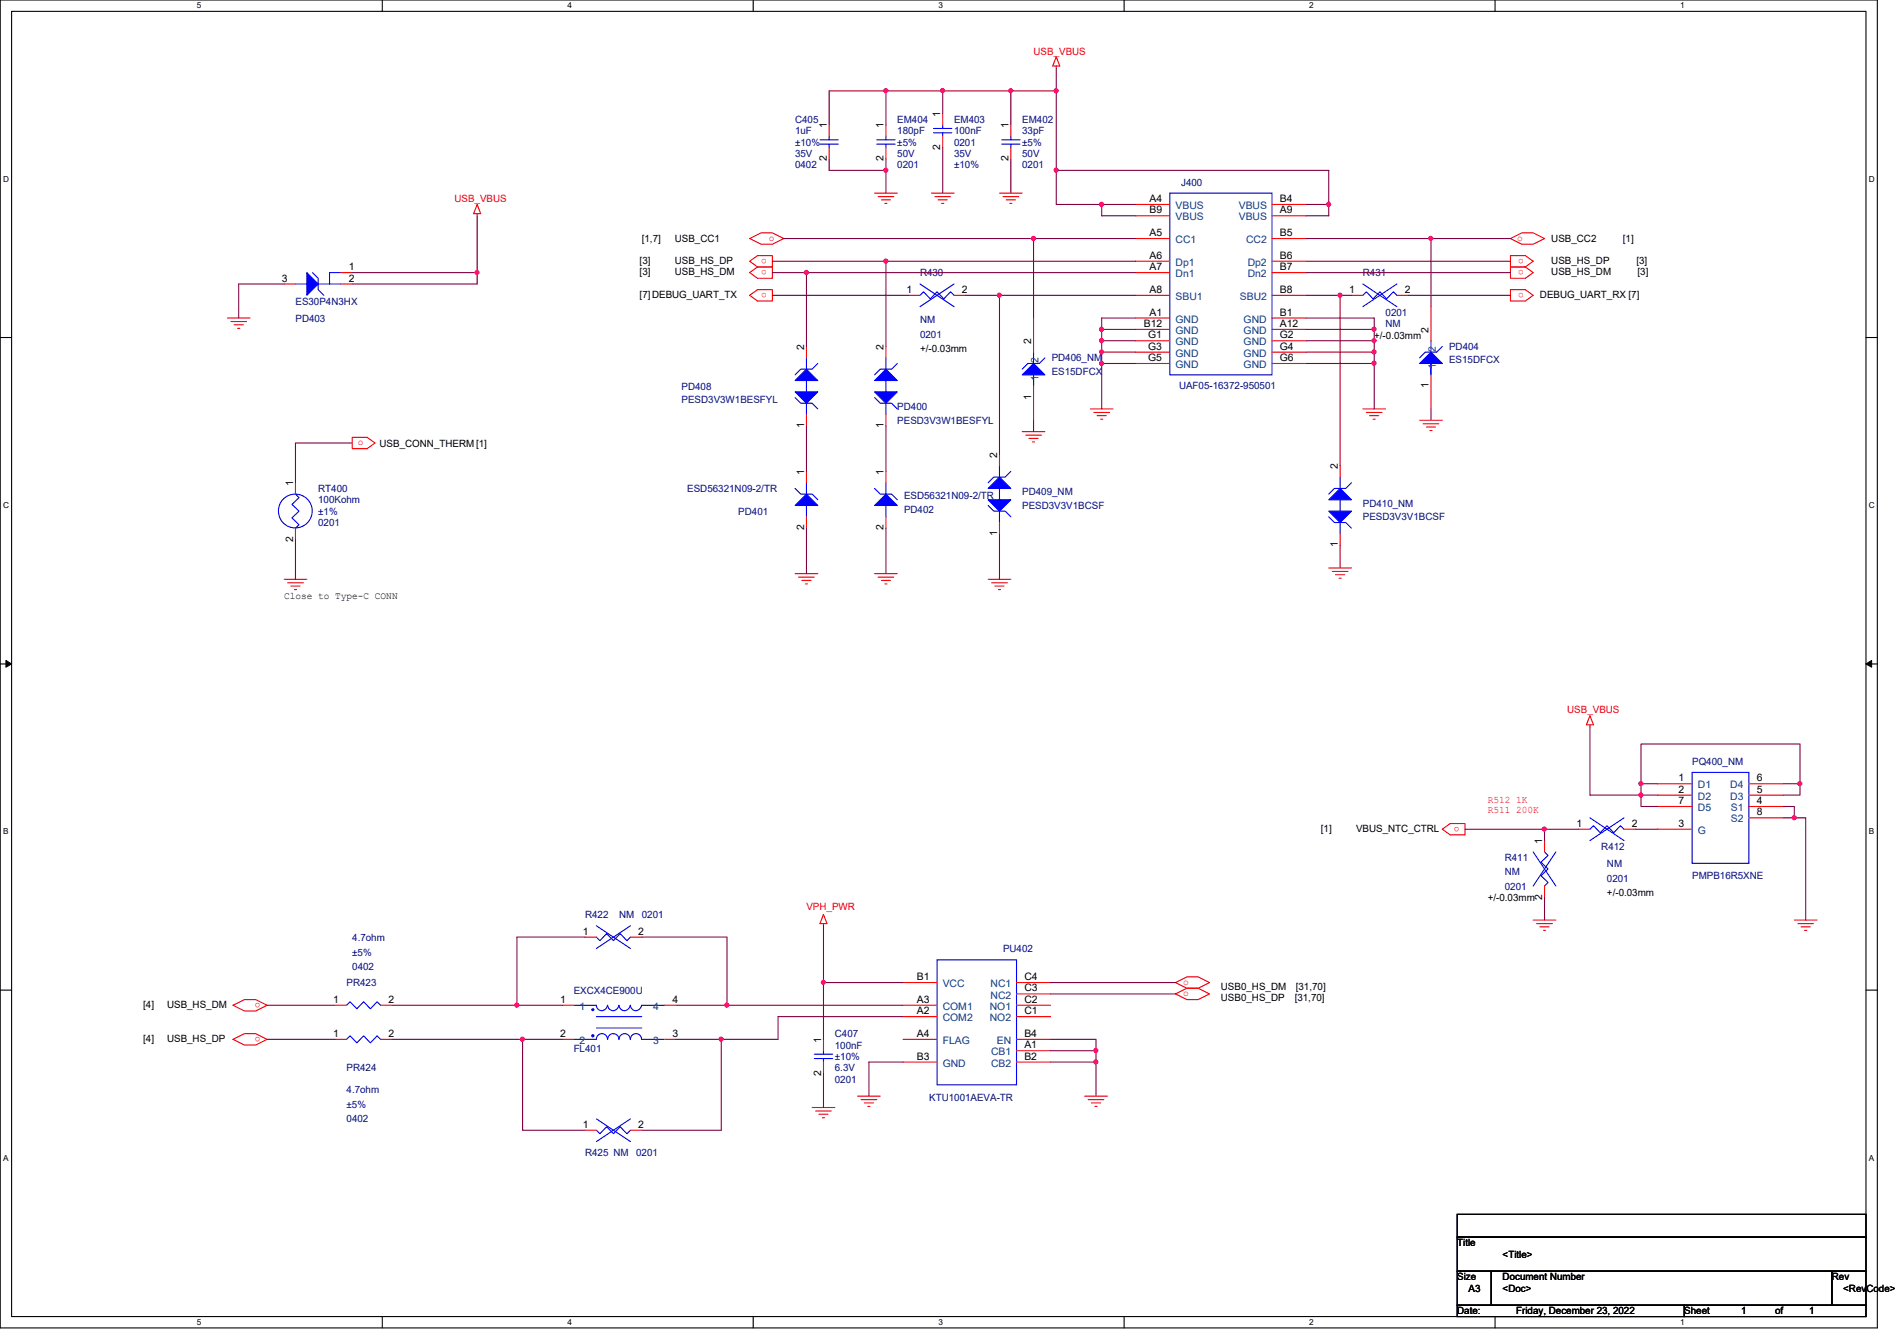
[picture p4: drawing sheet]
<svg xmlns="http://www.w3.org/2000/svg" width="297mm" height="210mm" viewBox="0 0 297 210" stroke-linecap="round" stroke-linejoin="round" font-family="sans-serif">
<path d="M0 0h294v207.9h-294zM1.8 1.8h290.4v204.3h-290.4z" fill="none" stroke="#000" stroke-width=".17"/>
<g fill="#fff">
<path d="M30.8 .2h.7v1.4h-.7z"/>
<path d="M30.8 206.2h.7v1.4h-.7z"/>
</g>
<path d="M59.9 0v1.8M59.9 206.1v1.8" fill="none" stroke="#000" stroke-width=".17"/>
<g fill="#fff">
<path d="M88.9 .2h.6v1.4h-.6z"/>
<path d="M88.9 206.2h.6v1.4h-.6z"/>
</g>
<path d="M117.9 0v1.8M117.9 206.1v1.8" fill="none" stroke="#000" stroke-width=".17"/>
<g fill="#fff">
<path d="M146.9 .2h.7v1.4h-.7z"/>
<path d="M146.9 206.2h.7v1.4h-.7z"/>
</g>
<path d="M176 0v1.8M176 206.1v1.8" fill="none" stroke="#000" stroke-width=".17"/>
<g fill="#fff">
<path d="M205 .2h.7v1.4h-.7z"/>
<path d="M205 206.2h.7v1.4h-.7z"/>
</g>
<path d="M234.1 0v1.8M234.1 206.1v1.8" fill="none" stroke="#000" stroke-width=".17"/>
<g fill="#fff">
<path d="M263.1 .2h.7v1.4h-.7z"/>
<path d="M263.1 206.2h.7v1.4h-.7z"/>
<path d="M.5 27.3h.9v1.4h-.9z"/>
<path d="M292.6 27.3h.9v1.4h-.9z"/>
<path d="M.5 78.4h.9v1.4h-.9z"/>
<path d="M292.6 78.4h.9v1.4h-.9z"/>
</g>
<path d="M0 52.8h1.8M292.2 52.8h1.8" fill="none" stroke="#000" stroke-width=".17"/>
<g fill="#fff">
<path d="M.5 129.5h.8v1.4h-.8z"/>
<path d="M292.6 129.5h.9v1.4h-.9z"/>
</g>
<path d="M0 103.9h1.8M292.2 103.9h1.8" fill="none" stroke="#000" stroke-width=".17"/>
<path d="M.9 103.4l.9 .5-.9 .5zM292.2 103.9l.9-.5v1z" fill="#000"/>
<path d="M.9 103.4l.9 .5-.9 .5zM292.2 103.9l.9-.5v1z" fill="none" stroke="#000" stroke-width=".16"/>
<g fill="#fff">
<path d="M.5 180.5h.8v1.4h-.8z"/>
<path d="M292.6 180.5h.9v1.4h-.9z"/>
</g>
<path d="M0 155h1.8M292.2 155h1.8M228.2 190.1h64v3.5h-64zM228.2 193.6h64v5.4h-64zM228.2 199h5.3v5.3h-5.3zM233.5 199h53.3v5.3h-53.3zM286.8 199h5.4v5.3h-5.4zM228.2 204.3h35.5v1.8h-35.5zM263.7 204.3h28.5v1.8h-28.5z" fill="none" stroke="#000" stroke-width=".17"/>
<g fill="none" stroke="#f00" stroke-width=".17">
<path d="M165.4 10.3v.4M165.4 8.9l.5 1.4h-1.1zM74.7 33.4v.4M74.7 32l.6 1.4h-1.1zM117.4 37.3l1.8-.9h1.7l1.8 .9-1.8 .9h-1.7zM136.9 30.2h3.6M137.5 30.8h2.5M138 31.3h1.4M138.6 31.8h.3M145.8 30.2h3.6M146.4 30.8h2.4M146.9 31.3h1.4"/>
<path d="M147.4 31.8h.4M156.5 30.2h3.6M157.1 30.8h2.4M157.6 31.3h1.4M158.1 31.8h.4M236.5 37.3l1.8-.9h1.8l1.7 .9-1.7 .9h-1.8zM35.6 49.8h3.6M36.1 50.3h2.5M36.7 50.8h1.4M37.2 51.4h.3M117.4 40.9l1.2-.9h2.3v1.8h-2.3zM117.4 42.7l1.2-.9h2.3v1.8h-2.3z"/>
<path d="M117.4 46.2l1.2-.9h2.3v1.8h-2.3zM236.5 40h2.3l1.3 .9-1.3 .9h-2.3zM236.5 41.8h2.3l1.3 .9-1.3 .9h-2.3zM236.5 45.3h2.3l1.3 .9-1.3 .9h-2.3zM55.2 68.5h2.3l1.2 .8-1.2 .9h-2.3zM160.1 67.6h3.5M160.6 68.1h2.5M161.1 68.6h1.5M161.7 69.2h.3M170.7 64h3.6M171.3 64.6h2.4M171.8 65.1h1.4"/>
<path d="M172.3 65.6h.4M213.4 64h3.6M213.9 64.6h2.5M214.5 65.1h1.4M215 65.6h.3M222.3 65.8h3.5M222.8 66.3h2.5M223.3 66.8h1.5M223.9 67.4h.3M44.5 90.7h3.5M45 91.2h2.5M45.5 91.7h1.5"/>
<path d="M46.1 92.3h.3M124.5 89.8h3.6M125 90.3h2.5M125.6 90.8h1.4M126.1 91.4h.3M136.9 89.8h3.6M137.5 90.3h2.5M138 90.8h1.4M138.6 91.4h.3M154.7 90.7h3.6M155.3 91.2h2.4M155.8 91.7h1.4"/>
<path d="M156.3 92.3h.4M208.1 88.9h3.5M208.6 89.5h2.5M209.1 90h1.5M209.7 90.5h.3M249 113.5v.3M249 112l.5 1.5h-1.1zM225.8 129.8l1.3-.9h2.3v1.8h-2.3zM36.5 157.4l1.8-.9h1.7l1.8 .9-1.8 .8h-1.7zM128.9 143.1l.6 1.5h-1.1zM128.9 144.6v.3M184.1 153.8l1.7-.9h1.8l1.8 .9-1.8 .9h-1.8z"/>
<path d="M184.1 155.6l1.7-.9h1.8l1.8 .9-1.8 .9h-1.8zM240.1 144h3.5M240.6 144.6h2.5M241.1 145.1h1.5M241.7 145.6h.3M281 144h3.5M281.5 144.6h2.5M282 145.1h1.5M282.6 145.6h.3M36.5 162.7l1.8-.9h1.7l1.8 .9-1.8 .9h-1.7zM127.2 173.4h3.5M127.7 173.9h2.5"/>
<path d="M128.2 174.4h1.5M128.8 175h.3M134.3 171.6h3.5M134.8 172.1h2.5M135.3 172.6h1.5M135.9 173.2h.3M169.8 171.6h3.6M170.4 172.1h2.4M170.9 172.6h1.4M171.4 173.2h.4"/>
</g>
<path d="M124.5 79.1l1.8-1.8 1.8 1.8z" fill="#00f"/>
<path d="M124.5 79.1l1.8-1.8 1.8 1.8zM124.5 76.5l.9 .8h1.8l.9 .9M126.3 79.1v1.8M126.3 75.6v1.7" fill="none" stroke="#00f" stroke-width=".17"/>
<path d="M126.3 73.8v1.8M126.3 80.9v1.8" fill="none" stroke="#f00" stroke-width=".17"/>
<path d="M136.9 79.1l1.8-1.8 1.8 1.8z" fill="#00f"/>
<path d="M136.9 79.1l1.8-1.8 1.8 1.8zM136.9 76.5l.9 .8h1.8l.9 .9M138.7 79.1v1.8M138.7 75.6v1.7M93.4 146.7l.5 .5 1.1-1.1 1.1 1.1 1-1.1 1.1 1.1 .5-.5M93.4 144.9l5.3 3.6M98.7 144.9l-5.3 3.6M54.3 162.7l.5-.6 1.1 1.1 1-1.1 1.1 1.1 1.1-1.1 .5 .6" fill="none" stroke="#00f" stroke-width=".17"/>
<path d="M138.7 73.8v1.8M138.7 80.9v1.8M91.6 146.7h1.8M98.7 146.7h1.8M52.5 162.7h1.8M59.6 162.7h1.8" fill="none" stroke="#f00" stroke-width=".17"/>
<path d="M160.1 58.7l1.7-1.8 1.8 1.8z" fill="#00f"/>
<g fill="none" stroke="#00f" stroke-width=".17">
<path d="M160.1 58.7l1.7-1.8 1.8 1.8zM161.8 55.1v1.8M161.8 58.7v1.8M163.6 56l-.9 .9h-1.8l-.8 .9M46.3 77.3l.5 .6-1.1 1.1 1.1 1-1.1 1.1 1.1 1-.5 .6M265 120.9h8.9v14.2h-8.9zM146.7 150.2h12.5v19.6h-12.5z"/>
<circle cx="46.2" cy="80" r="2.65"/>
</g>
<g fill="none" stroke="#f00" stroke-width=".17">
<path d="M161.8 49.8v5.3M46.3 75.6v1.7M161.8 60.5v5.3M46.3 82.7v1.8M259.6 122.7h5.4M259.6 124.5h5.4M259.6 129.8h5.4M259.6 126.2h5.4M273.9 126.2h5.3M273.9 124.5h5.3M273.9 122.7h5.3M273.9 128h5.3"/>
<path d="M141.4 159.1h5.3M141.4 157.4h5.3M141.4 153.8h5.3M159.2 159.1h5.3M159.2 157.4h5.3M159.2 155.6h5.3M159.2 153.8h5.3M141.4 162.7h5.3M141.4 166.2h5.3M159.2 164.5h5.3M159.2 166.2h5.3M159.2 162.7h5.3"/>
</g>
<path d="M48 42.7l1.8 1.8-1.8 1.7z" fill="#00f"/>
<path d="M46.3 44.5h1.7M48 42.7l1.8 1.8-1.8 1.7zM48.9 42.7l.9 .9v1.7l.9 .9M49.8 44.5h1.8M51.6 44.5h1.8M53.4 42.7h-1.8v1.8M127.5 165h2.9M127.5 165.7h2.9M128.9 164.5v.5M128.9 165.7v.5" fill="none" stroke="#00f" stroke-width=".17"/>
<path d="M44.5 44.5h1.8M53.4 44.5h1.8M53.4 42.7h1.8M128.9 162.7v1.8M128.9 166.2v1.8" fill="none" stroke="#f00" stroke-width=".17"/>
<path d="M208.1 80h3.5l-1.8 1.8z" fill="#00f"/>
<path d="M209.8 78.2v1.8M208.1 80h3.5l-1.8 1.8zM208.1 80.9l.9 .9h1.7l.9 .9M209.8 81.8v1.8" fill="none" stroke="#00f" stroke-width=".17"/>
<path d="M208.1 78.2l1.7-1.7 1.8 1.7z" fill="#00f"/>
<path d="M208.1 78.2l1.7-1.7 1.8 1.7zM209.8 74.7v1.8M211.6 75.6l-.9 .9h-1.7l-.9 .8" fill="none" stroke="#00f" stroke-width=".17"/>
<path d="M209.8 72.9v1.8M209.8 83.6v1.7" fill="none" stroke="#f00" stroke-width=".17"/>
<path d="M124.5 61.3h3.6l-1.8 1.8z" fill="#00f"/>
<path d="M126.3 59.6v1.7M124.5 61.3h3.6l-1.8 1.8zM124.5 62.2l.9 .9h1.8l.9 .9M126.3 63.1v1.8" fill="none" stroke="#00f" stroke-width=".17"/>
<path d="M124.5 59.6l1.8-1.8 1.8 1.8z" fill="#00f"/>
<path d="M147.6 19.6v.5M146.2 20.1h2.9M146.2 20.8h2.9M147.6 20.8v.5M124.5 59.6l1.8-1.8 1.8 1.8zM126.3 56v1.8M128.1 56.9l-.9 .9h-1.8l-.9 .9" fill="none" stroke="#00f" stroke-width=".17"/>
<path d="M147.6 17.8v1.8M147.6 21.3v1.8M126.3 54.2v1.8M126.3 64.9v1.8" fill="none" stroke="#f00" stroke-width=".17"/>
<path d="M136.9 61.3h3.6l-1.8 1.8z" fill="#00f"/>
<path d="M138.7 59.6v1.7M136.9 61.3h3.6l-1.8 1.8zM136.9 62.2l.9 .9h1.8l.9 .9M138.7 63.1v1.8" fill="none" stroke="#00f" stroke-width=".17"/>
<path d="M136.9 59.6l1.8-1.8 1.8 1.8z" fill="#00f"/>
<path d="M128.4 21.9h2.9M128.4 22.6h2.9M129.8 21.3v.6M129.8 22.6v.5M136.9 59.6l1.8-1.8 1.8 1.8zM138.7 56v1.8M140.5 56.9l-.9 .9h-1.8l-.9 .9M249 128l5.3 3.6M249 129.8l.5-.6 1.1 1.1 1-1.1 1.1 1.1 1-1.1 .6 .6M254.3 128l-5.3 3.6" fill="none" stroke="#00f" stroke-width=".17"/>
<path d="M129.8 19.6v1.7M129.8 23.1v1.8M138.7 54.2v1.8M138.7 64.9v1.8M247.2 129.8h1.8M254.3 129.8h1.8" fill="none" stroke="#f00" stroke-width=".17"/>
<path d="M154.7 78.2h3.6l-1.8 1.8z" fill="#00f"/>
<path d="M154.7 78.2h3.6l-1.8 1.8zM154.7 79.1l.9 .9h1.8l.9 .9M156.5 76.5v1.7M156.5 80v1.8" fill="none" stroke="#00f" stroke-width=".17"/>
<path d="M154.7 76.5l1.8-1.8 1.8 1.8z" fill="#00f"/>
<path d="M154.7 76.5l1.8-1.8 1.8 1.8zM156.5 72.9v1.8M158.3 73.8l-.9 .9h-1.8l-.9 .9" fill="none" stroke="#00f" stroke-width=".17"/>
<path d="M156.5 71.1v1.8M156.5 81.8v1.8" fill="none" stroke="#f00" stroke-width=".17"/>
<path d="M222.3 56.9l1.8-1.8 1.7 1.8z" fill="#00f"/>
<g fill="none" stroke="#00f" stroke-width=".17">
<path d="M137.3 21.9h2.9M137.3 22.6h2.9M138.7 21.3v.6M138.7 22.6v.5M183.2 30.2h16v28.5h-16zM213.4 46.2l.5-.5 1.1 1.1 1.1-1.1 1 1.1 1.1-1.1 .5 .5M213.4 44.5l5.3 3.5M218.7 44.5l-5.3 3.5M222.3 56.9l1.8-1.8 1.7 1.8zM224.1 53.3v1.8M224.1 56.9v1.8M225.8 54.2l-.8 .9h-1.8l-.9 .9"/>
<path d="M240.1 133.4l3.5 5.3M241.8 133.4l.6 .5-1.1 1.1 1.1 1-1.1 1.1 1.1 1-.6 .6M243.6 133.4l-3.5 5.3M54.3 157.4l.5-.6 1.1 1.1 1-1.1 1.1 1.1 1.1-1.1 .5 .6M93.4 159.1h7.1M95.1 157.4a.87 .87 0 0 1-.8 .8 .87 .87 0 0 1-.9-.8h-3.6M96.9 157.4a.87 .87 0 0 1-.9 .8 .87 .87 0 0 1-.8-.8M98.7 157.4a.87 .87 0 0 1-.9 .8 .87 .87 0 0 1-.9-.8M100.5 157.4a.87 .87 0 0 1-.9 .8 .87 .87 0 0 1-.9-.8M100.5 157.4h3.6M89.8 162.7h3.6a.87 .87 0 0 1 .9-.9 .87 .87 0 0 1 .8 .9M93.4 176.9l.5 .6 1.1-1.1 1.1 1.1 1-1.1 1.1 1.1 .5-.6"/>
<path d="M93.4 175.1l5.3 3.6M93.4 160.9h7.1M96.9 162.7a.87 .87 0 0 0-.9-.9 .87 .87 0 0 0-.8 .9M98.7 162.7a.87 .87 0 0 0-.9-.9 .87 .87 0 0 0-.9 .9M98.7 175.1l-5.3 3.6M98.7 162.7a.87 .87 0 0 1 .9-.9 .87 .87 0 0 1 .9 .9M100.5 162.7h3.6"/>
</g>
<g fill="none" stroke="#f00" stroke-width=".17">
<path d="M138.7 19.6v1.7M138.7 23.1v1.8M177.8 32h5.4M177.8 37.3h5.4M177.8 33.8h5.4M199.2 32h5.3M199.2 37.3h5.3M199.2 33.8h5.3M177.8 49.8h5.4M177.8 40.9h5.4M177.8 42.7h5.4M177.8 46.2h5.4"/>
<path d="M177.8 53.3h5.4M177.8 55.1h5.4M177.8 56.9h5.4M177.8 51.6h5.4M199.2 49.8h5.3M199.2 40.9h5.3M199.2 42.7h5.3M199.2 46.2h5.3M199.2 53.3h5.3M199.2 55.1h5.3M199.2 56.9h5.3M199.2 51.6h5.3"/>
<path d="M211.6 46.2h1.8M218.7 46.2h1.8M224.1 48v5.3M224.1 58.7v5.3M241.8 131.6v1.8M241.8 138.7v1.8M52.5 157.4h1.8M59.6 157.4h1.8M91.6 176.9h1.8M98.7 176.9h1.8"/>
</g>
<path d="M92.7 157.9h.2v.2h-.2z" fill-rule="evenodd" fill="#00f"/>
<path d="M92.7 157.9h.2v.2h-.2z" fill="none" stroke="#00f" stroke-width=".17"/>
<path d="M92.7 162h.2v.3h-.2z" fill-rule="evenodd" fill="#00f"/>
<path d="M156.8 21.9h2.9M156.8 22.6h2.9M158.3 21.3v.6M158.3 22.6v.5M144.1 44.5l5.3 3.5M144.1 46.2l.5-.5 1.1 1.1 1-1.1 1.1 1.1 1-1.1 .6 .5M149.4 44.5l-5.3 3.5M92.7 162h.2v.3h-.2z" fill="none" stroke="#00f" stroke-width=".17"/>
<path d="M158.3 19.6v1.7M158.3 23.1v1.8M142.3 46.2h1.8M149.4 46.2h1.8M88 157.4h1.8M104.1 157.4h1.7M88 162.7h1.8M104.1 162.7h1.7" fill="none" stroke="#f00" stroke-width=".17"/>
<path d="M138.7 14.2h8.9M138.7 14.2h-8.9v5.4M138.7 14.2v5.4M165.4 10.7v3.5" fill="none" stroke="#800040" stroke-width=".17"/>
<circle cx="138.7" cy="14.2" r=".32" fill="#f0f"/>
<circle cx="138.7" cy="14.2" r=".32" fill="none" stroke="#f0f" stroke-width=".17"/>
<path d="M147.6 14.2h10.7" fill="none" stroke="#800040" stroke-width=".17"/>
<circle cx="158.3" cy="14.2" r=".32" fill="#f0f"/>
<circle cx="158.3" cy="14.2" r=".32" fill="none" stroke="#f0f" stroke-width=".17"/>
<circle cx="147.6" cy="14.2" r=".32" fill="#f0f"/>
<circle cx="147.6" cy="14.2" r=".32" fill="none" stroke="#f0f" stroke-width=".17"/>
<path d="M147.6 14.2v3.6M158.3 19.6v-5.4h7.1v12.5" fill="none" stroke="#800040" stroke-width=".17"/>
<circle cx="165.4" cy="14.2" r=".32" fill="#f0f"/>
<circle cx="165.4" cy="14.2" r=".32" fill="none" stroke="#f0f" stroke-width=".17"/>
<path d="M129.8 24.9v1.8h8.9M138.7 24.9v1.8M138.7 26.7v3.5M147.6 23.1v7.1M158.3 24.9v5.3" fill="none" stroke="#800040" stroke-width=".17"/>
<circle cx="138.7" cy="26.6" r=".32" fill="#f0f"/>
<circle cx="138.7" cy="26.6" r=".32" fill="none" stroke="#f0f" stroke-width=".17"/>
<path d="M165.4 26.7v5.3" fill="none" stroke="#800040" stroke-width=".17"/>
<circle cx="165.4" cy="26.6" r=".32" fill="#f0f"/>
<circle cx="165.4" cy="26.6" r=".32" fill="none" stroke="#f0f" stroke-width=".17"/>
<path d="M165.4 26.7h42.7v5.3" fill="none" stroke="#800040" stroke-width=".17"/>
<circle cx="208" cy="32" r=".32" fill="#f0f"/>
<circle cx="208" cy="32" r=".32" fill="none" stroke="#f0f" stroke-width=".17"/>
<path d="M165.4 32h7.1" fill="none" stroke="#800040" stroke-width=".17"/>
<circle cx="172.5" cy="32" r=".32" fill="#f0f"/>
<circle cx="172.5" cy="32" r=".32" fill="none" stroke="#f0f" stroke-width=".17"/>
<path d="M122.7 37.3h39.1M177.8 32h-5.3v1.8h5.3M204.5 32h3.6v1.8h-3.6" fill="none" stroke="#800040" stroke-width=".17"/>
<circle cx="161.8" cy="37.3" r=".32" fill="#f0f"/>
<circle cx="161.8" cy="37.3" r=".32" fill="none" stroke="#f0f" stroke-width=".17"/>
<path d="M204.5 37.3h19.6" fill="none" stroke="#800040" stroke-width=".17"/>
<circle cx="224" cy="37.3" r=".32" fill="#f0f"/>
<circle cx="224" cy="37.3" r=".32" fill="none" stroke="#f0f" stroke-width=".17"/>
<path d="M236.5 37.3h-12.4v10.7M120.9 40.9h17.8M138.7 40.9h39.1M138.7 40.9v13.3" fill="none" stroke="#800040" stroke-width=".17"/>
<circle cx="138.7" cy="40.9" r=".32" fill="#f0f"/>
<circle cx="138.7" cy="40.9" r=".32" fill="none" stroke="#f0f" stroke-width=".17"/>
<path d="M120.9 42.7h5.4M126.3 42.7h51.5M126.3 42.7v11.5M204.5 40.9h32" fill="none" stroke="#800040" stroke-width=".17"/>
<circle cx="126.3" cy="42.6" r=".32" fill="#f0f"/>
<circle cx="126.3" cy="42.6" r=".32" fill="none" stroke="#f0f" stroke-width=".17"/>
<path d="M120.9 46.2h21.4M151.2 46.2h5.3M177.8 49.8h-5.3v1.8M204.5 42.7h32M204.5 46.2h5.3M220.5 46.2h16" fill="none" stroke="#800040" stroke-width=".17"/>
<circle cx="172.5" cy="51.5" r=".32" fill="#f0f"/>
<circle cx="172.5" cy="51.5" r=".32" fill="none" stroke="#f0f" stroke-width=".17"/>
<path d="M204.5 49.8h10.7v1.8" fill="none" stroke="#800040" stroke-width=".17"/>
<circle cx="215.2" cy="51.5" r=".32" fill="#f0f"/>
<circle cx="215.2" cy="51.5" r=".32" fill="none" stroke="#f0f" stroke-width=".17"/>
<path d="M177.8 51.6h-5.3v3.5M204.5 51.6h10.7v1.7" fill="none" stroke="#800040" stroke-width=".17"/>
<circle cx="172.5" cy="55.1" r=".32" fill="#f0f"/>
<circle cx="172.5" cy="55.1" r=".32" fill="none" stroke="#f0f" stroke-width=".17"/>
<circle cx="172.5" cy="53.3" r=".32" fill="#f0f"/>
<circle cx="172.5" cy="53.3" r=".32" fill="none" stroke="#f0f" stroke-width=".17"/>
<path d="M172.5 53.3h5.3M204.5 53.3h10.7v1.8" fill="none" stroke="#800040" stroke-width=".17"/>
<circle cx="215.2" cy="55.1" r=".32" fill="#f0f"/>
<circle cx="215.2" cy="55.1" r=".32" fill="none" stroke="#f0f" stroke-width=".17"/>
<circle cx="215.2" cy="53.3" r=".32" fill="#f0f"/>
<circle cx="215.2" cy="53.3" r=".32" fill="none" stroke="#f0f" stroke-width=".17"/>
<path d="M177.8 55.1h-5.3v1.8" fill="none" stroke="#800040" stroke-width=".17"/>
<circle cx="172.5" cy="56.9" r=".32" fill="#f0f"/>
<circle cx="172.5" cy="56.9" r=".32" fill="none" stroke="#f0f" stroke-width=".17"/>
<path d="M177.8 56.9h-5.3v7.1M204.5 55.1h10.7v1.8M204.5 56.9h10.7M215.2 56.9v7.1" fill="none" stroke="#800040" stroke-width=".17"/>
<circle cx="215.2" cy="56.9" r=".32" fill="#f0f"/>
<circle cx="215.2" cy="56.9" r=".32" fill="none" stroke="#f0f" stroke-width=".17"/>
<path d="M126.3 66.7v7.1M138.7 66.7v7.1M126.3 82.7v7.1M138.7 82.7v7.1M249 113.8v10.7h8M229.4 129.8h12.4v1.8M281 128h1.7v16" fill="none" stroke="#800040" stroke-width=".17"/>
<circle cx="241.8" cy="129.8" r=".32" fill="#f0f"/>
<circle cx="241.8" cy="129.8" r=".32" fill="none" stroke="#f0f" stroke-width=".17"/>
<path d="M241.8 129.8h5.4M257 122.7h2.6M241.8 140.5v3.5" fill="none" stroke="#800040" stroke-width=".17"/>
<circle cx="256.9" cy="122.7" r=".32" fill="#f0f"/>
<circle cx="256.9" cy="122.7" r=".32" fill="none" stroke="#f0f" stroke-width=".17"/>
<path d="M257 122.7v1.8h2.6" fill="none" stroke="#800040" stroke-width=".17"/>
<circle cx="256.9" cy="124.4" r=".32" fill="#f0f"/>
<circle cx="256.9" cy="124.4" r=".32" fill="none" stroke="#f0f" stroke-width=".17"/>
<path d="M257 124.5v1.7h2.6M279.2 126.2h1.8v1.8h-1.8" fill="none" stroke="#800040" stroke-width=".17"/>
<circle cx="280.9" cy="128" r=".32" fill="#f0f"/>
<circle cx="280.9" cy="128" r=".32" fill="none" stroke="#f0f" stroke-width=".17"/>
<path d="M281.9 116.5v6.2M279.2 122.7h2.7v1.8h-2.7" fill="none" stroke="#800040" stroke-width=".17"/>
<circle cx="281.8" cy="122.7" r=".32" fill="#f0f"/>
<circle cx="281.8" cy="122.7" r=".32" fill="none" stroke="#f0f" stroke-width=".17"/>
<path d="M74.7 33.8v8.9h-19.5M46.3 69.3v6.3M46.3 84.5v6.2M281.9 116.5h-24.9v6.2M256.1 129.8h3.5" fill="none" stroke="#800040" stroke-width=".17"/>
<circle cx="74.7" cy="42.6" r=".32" fill="#f0f"/>
<circle cx="74.7" cy="42.6" r=".32" fill="none" stroke="#f0f" stroke-width=".17"/>
<path d="M44.5 44.5h-7.1v5.3M74.7 42.7v1.8h-19.5M156.5 46.2v24.9M46.3 69.3h8.9" fill="none" stroke="#800040" stroke-width=".17"/>
<circle cx="156.5" cy="46.2" r=".32" fill="#f0f"/>
<circle cx="156.5" cy="46.2" r=".32" fill="none" stroke="#f0f" stroke-width=".17"/>
<path d="M156.5 46.2h21.3M209.8 46.2v26.7M156.5 83.6v7.1" fill="none" stroke="#800040" stroke-width=".17"/>
<circle cx="209.8" cy="46.2" r=".32" fill="#f0f"/>
<circle cx="209.8" cy="46.2" r=".32" fill="none" stroke="#f0f" stroke-width=".17"/>
<path d="M177.8 37.3h-16v12.5M209.8 46.2h1.8M161.8 65.8v1.8M224.1 64v1.8M209.8 85.3v3.6M91.6 146.7h-10.7v10.7M100.5 146.7h13.3v10.7M128.9 144.9v8.9M128.9 153.8v8.9M128.9 153.8h12.5" fill="none" stroke="#800040" stroke-width=".17"/>
<circle cx="128.9" cy="153.8" r=".32" fill="#f0f"/>
<circle cx="128.9" cy="153.8" r=".32" fill="none" stroke="#f0f" stroke-width=".17"/>
<path d="M41.8 157.4h10.7M61.4 157.4h19.5M164.5 153.8h19.6M164.5 155.6h19.6" fill="none" stroke="#800040" stroke-width=".17"/>
<circle cx="80.9" cy="157.3" r=".32" fill="#f0f"/>
<circle cx="80.9" cy="157.3" r=".32" fill="none" stroke="#f0f" stroke-width=".17"/>
<path d="M80.9 157.4h7.1M105.8 157.4h8" fill="none" stroke="#800040" stroke-width=".17"/>
<circle cx="113.8" cy="157.3" r=".32" fill="#f0f"/>
<circle cx="113.8" cy="157.3" r=".32" fill="none" stroke="#f0f" stroke-width=".17"/>
<path d="M113.8 157.4h27.6M141.4 159.1h-19.6v3.6M41.8 162.7h10.7M61.4 162.7h20.4" fill="none" stroke="#800040" stroke-width=".17"/>
<circle cx="81.8" cy="162.7" r=".32" fill="#f0f"/>
<circle cx="81.8" cy="162.7" r=".32" fill="none" stroke="#f0f" stroke-width=".17"/>
<path d="M88 162.7h-6.2v14.2M105.8 162.7h7.1" fill="none" stroke="#800040" stroke-width=".17"/>
<circle cx="112.9" cy="162.7" r=".32" fill="#f0f"/>
<circle cx="112.9" cy="162.7" r=".32" fill="none" stroke="#f0f" stroke-width=".17"/>
<path d="M121.8 162.7h-8.9v14.2M164.5 162.7h7.1v1.8h-7.1" fill="none" stroke="#800040" stroke-width=".17"/>
<circle cx="171.6" cy="164.4" r=".32" fill="#f0f"/>
<circle cx="171.6" cy="164.4" r=".32" fill="none" stroke="#f0f" stroke-width=".17"/>
<path d="M141.4 166.2h-5.3v5.4M171.6 164.5v1.7h-7.1" fill="none" stroke="#800040" stroke-width=".17"/>
<circle cx="171.6" cy="166.2" r=".32" fill="#f0f"/>
<circle cx="171.6" cy="166.2" r=".32" fill="none" stroke="#f0f" stroke-width=".17"/>
<path d="M81.8 176.9h9.8M100.5 176.9h12.4M128.9 168v5.4M171.6 166.2v5.4" fill="none" stroke="#800040" stroke-width=".17"/>
<circle cx="138.7" cy="14.2" r=".32" fill="#f0f"/>
<circle cx="138.7" cy="14.2" r=".32" fill="none" stroke="#f0f" stroke-width=".17"/>
<circle cx="158.3" cy="14.2" r=".32" fill="#f0f"/>
<circle cx="158.3" cy="14.2" r=".32" fill="none" stroke="#f0f" stroke-width=".17"/>
<circle cx="147.6" cy="14.2" r=".32" fill="#f0f"/>
<circle cx="147.6" cy="14.2" r=".32" fill="none" stroke="#f0f" stroke-width=".17"/>
<circle cx="165.4" cy="14.2" r=".32" fill="#f0f"/>
<circle cx="165.4" cy="14.2" r=".32" fill="none" stroke="#f0f" stroke-width=".17"/>
<circle cx="138.7" cy="26.6" r=".32" fill="#f0f"/>
<circle cx="138.7" cy="26.6" r=".32" fill="none" stroke="#f0f" stroke-width=".17"/>
<circle cx="165.4" cy="26.6" r=".32" fill="#f0f"/>
<circle cx="165.4" cy="26.6" r=".32" fill="none" stroke="#f0f" stroke-width=".17"/>
<circle cx="208" cy="32" r=".32" fill="#f0f"/>
<circle cx="208" cy="32" r=".32" fill="none" stroke="#f0f" stroke-width=".17"/>
<circle cx="172.5" cy="32" r=".32" fill="#f0f"/>
<circle cx="172.5" cy="32" r=".32" fill="none" stroke="#f0f" stroke-width=".17"/>
<circle cx="161.8" cy="37.3" r=".32" fill="#f0f"/>
<circle cx="161.8" cy="37.3" r=".32" fill="none" stroke="#f0f" stroke-width=".17"/>
<circle cx="224" cy="37.3" r=".32" fill="#f0f"/>
<circle cx="224" cy="37.3" r=".32" fill="none" stroke="#f0f" stroke-width=".17"/>
<circle cx="138.7" cy="40.9" r=".32" fill="#f0f"/>
<circle cx="138.7" cy="40.9" r=".32" fill="none" stroke="#f0f" stroke-width=".17"/>
<circle cx="126.3" cy="42.6" r=".32" fill="#f0f"/>
<circle cx="126.3" cy="42.6" r=".32" fill="none" stroke="#f0f" stroke-width=".17"/>
<circle cx="172.5" cy="51.5" r=".32" fill="#f0f"/>
<circle cx="172.5" cy="51.5" r=".32" fill="none" stroke="#f0f" stroke-width=".17"/>
<circle cx="215.2" cy="51.5" r=".32" fill="#f0f"/>
<circle cx="215.2" cy="51.5" r=".32" fill="none" stroke="#f0f" stroke-width=".17"/>
<circle cx="172.5" cy="55.1" r=".32" fill="#f0f"/>
<circle cx="172.5" cy="55.1" r=".32" fill="none" stroke="#f0f" stroke-width=".17"/>
<circle cx="172.5" cy="53.3" r=".32" fill="#f0f"/>
<circle cx="172.5" cy="53.3" r=".32" fill="none" stroke="#f0f" stroke-width=".17"/>
<circle cx="215.2" cy="55.1" r=".32" fill="#f0f"/>
<circle cx="215.2" cy="55.1" r=".32" fill="none" stroke="#f0f" stroke-width=".17"/>
<circle cx="215.2" cy="53.3" r=".32" fill="#f0f"/>
<circle cx="215.2" cy="53.3" r=".32" fill="none" stroke="#f0f" stroke-width=".17"/>
<circle cx="172.5" cy="56.9" r=".32" fill="#f0f"/>
<circle cx="172.5" cy="56.9" r=".32" fill="none" stroke="#f0f" stroke-width=".17"/>
<circle cx="215.2" cy="56.9" r=".32" fill="#f0f"/>
<circle cx="215.2" cy="56.9" r=".32" fill="none" stroke="#f0f" stroke-width=".17"/>
<circle cx="241.8" cy="129.8" r=".32" fill="#f0f"/>
<circle cx="241.8" cy="129.8" r=".32" fill="none" stroke="#f0f" stroke-width=".17"/>
<circle cx="256.9" cy="122.7" r=".32" fill="#f0f"/>
<circle cx="256.9" cy="122.7" r=".32" fill="none" stroke="#f0f" stroke-width=".17"/>
<circle cx="256.9" cy="124.4" r=".32" fill="#f0f"/>
<circle cx="256.9" cy="124.4" r=".32" fill="none" stroke="#f0f" stroke-width=".17"/>
<circle cx="280.9" cy="128" r=".32" fill="#f0f"/>
<circle cx="280.9" cy="128" r=".32" fill="none" stroke="#f0f" stroke-width=".17"/>
<circle cx="281.8" cy="122.7" r=".32" fill="#f0f"/>
<circle cx="281.8" cy="122.7" r=".32" fill="none" stroke="#f0f" stroke-width=".17"/>
<circle cx="74.7" cy="42.6" r=".32" fill="#f0f"/>
<circle cx="74.7" cy="42.6" r=".32" fill="none" stroke="#f0f" stroke-width=".17"/>
<circle cx="156.5" cy="46.2" r=".32" fill="#f0f"/>
<circle cx="156.5" cy="46.2" r=".32" fill="none" stroke="#f0f" stroke-width=".17"/>
<circle cx="209.8" cy="46.2" r=".32" fill="#f0f"/>
<circle cx="209.8" cy="46.2" r=".32" fill="none" stroke="#f0f" stroke-width=".17"/>
<circle cx="128.9" cy="153.8" r=".32" fill="#f0f"/>
<circle cx="128.9" cy="153.8" r=".32" fill="none" stroke="#f0f" stroke-width=".17"/>
<circle cx="80.9" cy="157.3" r=".32" fill="#f0f"/>
<circle cx="80.9" cy="157.3" r=".32" fill="none" stroke="#f0f" stroke-width=".17"/>
<circle cx="113.8" cy="157.3" r=".32" fill="#f0f"/>
<circle cx="113.8" cy="157.3" r=".32" fill="none" stroke="#f0f" stroke-width=".17"/>
<circle cx="81.8" cy="162.7" r=".32" fill="#f0f"/>
<circle cx="81.8" cy="162.7" r=".32" fill="none" stroke="#f0f" stroke-width=".17"/>
<circle cx="112.9" cy="162.7" r=".32" fill="#f0f"/>
<circle cx="112.9" cy="162.7" r=".32" fill="none" stroke="#f0f" stroke-width=".17"/>
<circle cx="171.6" cy="164.4" r=".32" fill="#f0f"/>
<circle cx="171.6" cy="164.4" r=".32" fill="none" stroke="#f0f" stroke-width=".17"/>
<circle cx="171.6" cy="166.2" r=".32" fill="#f0f"/>
<circle cx="171.6" cy="166.2" r=".32" fill="none" stroke="#f0f" stroke-width=".17"/>
<g font-size="1.6" fill="#f00">
<text x="161.8" y="8.6">USB_VBUS</text>
<text x="71.2" y="31.7">USB_VBUS</text>
<text x="120.1" y="40.5" transform="rotate(180 120.1 40.5)">o</text>
<text x="120.4" y="37.7">o</text>
<text x="237.6" y="37.7">o</text>
<text x="238.6" y="40.5" transform="rotate(180 238.6 40.5)">o</text>
<text x="120.1" y="42.2" transform="rotate(180 120.1 42.2)">o</text>
<text x="120.1" y="45.8" transform="rotate(180 120.1 45.8)">o</text>
<text x="238.6" y="42.2" transform="rotate(180 238.6 42.2)">o</text>
<text x="238.6" y="45.8" transform="rotate(180 238.6 45.8)">o</text>
<text x="56" y="69.7">o</text>
<text x="245.4" y="111.7">USB_VBUS</text>
<text x="233" y="125.7">R512 1K</text>
<text x="228.5" y="129.4" transform="rotate(180 228.5 129.4)">o</text>
<text x="233" y="127.3">R511 200K</text>
<text x="126.3" y="142.5">VPH_PWR</text>
<text x="185.3" y="154.1">o</text>
<text x="185.3" y="155.9">o</text>
<text x="40.8" y="156.9" transform="rotate(180 40.8 156.9)">o</text>
<text x="40.8" y="162.3" transform="rotate(180 40.8 162.3)">o</text>
</g>
<g font-size="1.6" fill="#000080">
<text x="124.5" y="19.2">C405</text>
<text x="124.5" y="21">1uF</text>
<text x="124.5" y="22.8">±10%</text>
<text x="140.5" y="19.2">EM404</text>
<text x="140.5" y="21">180pF</text>
<text x="140.5" y="22.8">±5%</text>
<text x="149.4" y="19.2">EM403</text>
<text x="149.4" y="21">100nF</text>
<text x="149.4" y="22.8">0201</text>
<text x="160.1" y="19.2">EM402</text>
<text x="160.1" y="21">33pF</text>
<text x="160.1" y="22.8">±5%</text>
<text x="124.5" y="26.3">0402</text>
<text x="124.5" y="24.6">35V</text>
<text x="140.5" y="26.3">0201</text>
<text x="140.5" y="24.6">50V</text>
<text x="149.4" y="24.6">35V</text>
<text x="149.4" y="26.3">±10%</text>
<text x="160.1" y="26.3">0201</text>
<text x="160.1" y="24.6">50V</text>
<text x="185" y="29.2">J400</text>
<text x="46.3" y="47.7">ES30P4N3HX</text>
<text x="144.1" y="43.2">R430</text>
<text x="213.4" y="43.2">R431</text>
<text x="46.3" y="50.3">PD403</text>
<text x="144.1" y="50.5">NM</text>
<text x="144.1" y="52.8">0201</text>
<text x="217" y="51.2">NM</text>
<text x="217" y="49.4">0201</text>
<text x="164.7" y="56.6">PD406_NM</text>
<text x="164.7" y="58.7">ES15DFCX</text>
<text x="226.9" y="54.8">PD404</text>
<text x="226.9" y="56.9">ES15DFCX</text>
<text x="106.7" y="61">PD408</text>
<text x="106.7" y="63.1">PESD3V3W1BESFYL</text>
<text x="140.5" y="64.2">PD400</text>
<text x="184.6" y="60.8">UAF05-16372-950501</text>
<text x="140.5" y="66.3">PESD3V3W1BESFYL</text>
<text x="49.8" y="77">RT400</text>
<text x="107.6" y="77">ESD56321N09-2/TR</text>
<text x="160.1" y="77.6">PD409_NM</text>
<text x="49.8" y="78.8">100Kohm</text>
<text x="49.8" y="80.6">±1%</text>
<text x="49.8" y="82.3">0201</text>
<text x="115.6" y="80.6">PD401</text>
<text x="141.6" y="80.2">PD402</text>
<text x="141.6" y="78.1">ESD56321N09-2/TR</text>
<text x="160.1" y="79.7">PESD3V3V1BCSF</text>
<text x="213.4" y="79.3">PD410_NM</text>
<text x="213.4" y="81.4">PESD3V3V1BCSF</text>
<text x="265" y="119.7">PQ400_NM</text>
<text x="235.6" y="134.8">R411</text>
<text x="235.6" y="136.9">NM</text>
<text x="250.7" y="133">R412</text>
<text x="251.6" y="135.7">NM</text>
<text x="265" y="137.6">PMPB16R5XNE</text>
<text x="91.6" y="143.7">R422</text>
<text x="96.9" y="143.7">NM</text>
<text x="100.5" y="143.7">0201</text>
<text x="235.6" y="139.2">0201</text>
<text x="251.6" y="138">0201</text>
<text x="55.2" y="147.2">4.7ohm</text>
<text x="55.2" y="149.6">±5%</text>
<text x="157.1" y="149">PU402</text>
<text x="54.3" y="154.3">PR423</text>
<text x="55.2" y="151.8">0402</text>
<text x="89.8" y="155.6">EXCX4CE900U</text>
<text x="54.3" y="167.7">PR424</text>
<text x="89.8" y="164.7">FL401</text>
<text x="130.7" y="162.3">C407</text>
<text x="130.7" y="164.1">100nF</text>
<text x="130.7" y="167.7">6.3V</text>
<text x="130.7" y="165.9">±10%</text>
<text x="54.3" y="171.1">4.7ohm</text>
<text x="54.3" y="173.4">±5%</text>
<text x="130.7" y="169.5">0201</text>
<text x="145.5" y="172.3">KTU1001AEVA-TR</text>
<text x="54.3" y="175.7">0402</text>
<text x="91.6" y="181">R425 NM</text>
<text x="99.6" y="181">0201</text>
</g>
<g font-size="1.6">
<text x="129.5" y="20.1" transform="rotate(-90 129.5 20.1)">1</text>
<text x="138.3" y="20.1" transform="rotate(-90 138.3 20.1)">1</text>
<text x="147.2" y="23.5" transform="rotate(-90 147.2 23.5)">2</text>
<text x="147.2" y="18.3" transform="rotate(-90 147.2 18.3)">1</text>
<text x="157.9" y="20.1" transform="rotate(-90 157.9 20.1)">1</text>
<text x="129.5" y="25.2" transform="rotate(-90 129.5 25.2)">2</text>
<text x="138.3" y="25.2" transform="rotate(-90 138.3 25.2)">2</text>
<text x="157.9" y="25.2" transform="rotate(-90 157.9 25.2)">2</text>
<text x="180" y="31.6">A4</text>
<text x="180" y="33.4">B9</text>
<text x="200.4" y="31.6">B4</text>
<text x="200.4" y="33.4">A9</text>
<text x="100.2" y="41.3">[3]</text>
<text x="100.5" y="37.9">[1,7]</text>
<text x="105.7" y="37.9">USB_CC1</text>
<text x="105.7" y="41.3">USB_HS_DP</text>
<text x="180" y="37">A5</text>
<text x="180" y="40.5">A6</text>
<text x="200.4" y="40.5">B6</text>
<text x="200.4" y="37">B5</text>
<text x="242.9" y="37.9">USB_CC2</text>
<text x="242.9" y="41.3">USB_HS_DP</text>
<text x="254.1" y="37.9">[1]</text>
<text x="256.2" y="41.3">[3]</text>
<text x="44.2" y="44.1">3</text>
<text x="54.6" y="44.1">2</text>
<text x="54.6" y="42.3">1</text>
<text x="100.2" y="43.1">[3]</text>
<text x="100.2" y="46.6">[7]DEBUG_UART_TX</text>
<text x="105.7" y="43.1">USB_HS_DM</text>
<text x="141.9" y="45.8">1</text>
<text x="150.6" y="45.8">2</text>
<text x="180" y="42.3">A7</text>
<text x="180" y="45.8">A8</text>
<text x="200.4" y="42.3">B7</text>
<text x="200.4" y="45.8">B8</text>
<text x="211.3" y="45.8">1</text>
<text x="220" y="45.8">2</text>
<text x="241.1" y="46.6">DEBUG_UART_RX [7]</text>
<text x="242.9" y="43.1">USB_HS_DM</text>
<text x="256.4" y="43.1">[3]</text>
<text x="161.5" y="53.9" transform="rotate(-90 161.5 53.9)">2</text>
<text x="179.1" y="51.2">B12</text>
<text x="179.8" y="53">G1</text>
<text x="180" y="49.4">A1</text>
<text x="200.4" y="49.4">B1</text>
<text x="200.4" y="53">G2</text>
<text x="200.4" y="51.2">A12</text>
<text x="215.2" y="53">+/-0.03mm</text>
<text x="223.7" y="52.1" transform="rotate(-90 223.7 52.1)">2</text>
<text x="125.9" y="54.8" transform="rotate(-90 125.9 54.8)">2</text>
<text x="138.3" y="54.8" transform="rotate(-90 138.3 54.8)">2</text>
<text x="144.1" y="55.1">+/-0.03mm</text>
<text x="179.8" y="54.7">G3</text>
<text x="179.8" y="56.5">G5</text>
<text x="200.4" y="54.7">G4</text>
<text x="200.4" y="56.5">G6</text>
<text x="161.5" y="62.6" transform="rotate(-90 161.5 62.6)">1</text>
<text x="223.7" y="60.8" transform="rotate(-90 223.7 60.8)">1</text>
<text x="59.4" y="69.9">USB_CONN_THERM [1]</text>
<text x="125.9" y="67" transform="rotate(-90 125.9 67)">1</text>
<text x="138.3" y="67" transform="rotate(-90 138.3 67)">1</text>
<text x="156.1" y="71.7" transform="rotate(-90 156.1 71.7)">2</text>
<text x="45.9" y="76.1" transform="rotate(-90 45.9 76.1)">1</text>
<text x="125.9" y="74.3" transform="rotate(-90 125.9 74.3)">1</text>
<text x="138.3" y="74.3" transform="rotate(-90 138.3 74.3)">1</text>
<text x="209.5" y="73.4" transform="rotate(-90 209.5 73.4)">2</text>
<text x="125.9" y="83" transform="rotate(-90 125.9 83)">2</text>
<text x="138.3" y="83" transform="rotate(-90 138.3 83)">2</text>
<text x="156.1" y="83.9" transform="rotate(-90 156.1 83.9)">1</text>
<text x="45.9" y="84.8" transform="rotate(-90 45.9 84.8)">2</text>
<text x="209.5" y="85.7" transform="rotate(-90 209.5 85.7)">1</text>
<text x="44.5" y="93.7">Close to Type-C CONN</text>
<text x="262.8" y="122.3">1</text>
<text x="262.8" y="124.1">2</text>
<text x="262.8" y="125.9">7</text>
<text x="275.1" y="125.9">4</text>
<text x="275.1" y="124.1">5</text>
<text x="275.1" y="122.3">6</text>
<text x="206.8" y="130.2">[1]</text>
<text x="212.3" y="130.2">VBUS_NTC_CTRL</text>
<text x="246.8" y="129.4">1</text>
<text x="255.5" y="129.4">2</text>
<text x="262.8" y="129.4">3</text>
<text x="275.1" y="127.6">8</text>
<text x="241.5" y="132.1" transform="rotate(-90 241.5 132.1)">1</text>
<text x="233" y="141">+/-0.03mm</text>
<text x="241.5" y="140.8" transform="rotate(-90 241.5 140.8)">2</text>
<text x="251.6" y="140.3">+/-0.03mm</text>
<text x="91.3" y="146.3">1</text>
<text x="99.9" y="146.3">2</text>
<text x="143.5" y="153.4">B1</text>
<text x="160.4" y="155.2">C3</text>
<text x="160.4" y="153.4">C4</text>
<text x="191.2" y="154.9">USB0_HS_DM</text>
<text x="202.9" y="154.9">[31,70]</text>
<text x="22.4" y="157.7">[4]</text>
<text x="26.2" y="157.7">USB_HS_DM</text>
<text x="52.2" y="157">1</text>
<text x="60.8" y="157">2</text>
<text x="87.7" y="157">1</text>
<text x="105.3" y="157">4</text>
<text x="143.5" y="158.8">A2</text>
<text x="143.5" y="157">A3</text>
<text x="160.4" y="158.8">C1</text>
<text x="160.4" y="157">C2</text>
<text x="191.2" y="156.7">USB0_HS_DP</text>
<text x="202.7" y="156.7">[31,70]</text>
<text x="22.4" y="163.1">[4]</text>
<text x="26.2" y="163.1">USB_HS_DP</text>
<text x="52.2" y="162.3">1</text>
<text x="60.8" y="162.3">2</text>
<text x="87.7" y="162.3">2</text>
<text x="105.3" y="162.3">3</text>
<text x="128.6" y="163.2" transform="rotate(-90 128.6 163.2)">1</text>
<text x="143.5" y="162.3">A4</text>
<text x="143.5" y="165.9">B3</text>
<text x="160.4" y="164.1">A1</text>
<text x="160.4" y="165.9">B2</text>
<text x="160.4" y="162.3">B4</text>
<text x="128.6" y="168.4" transform="rotate(-90 128.6 168.4)">2</text>
<text x="91.3" y="176.5">1</text>
<text x="99.9" y="176.5">2</text>
<text x="228.2" y="195.1">Title</text>
<text x="235.3" y="196.9">&lt;Title&gt;</text>
<text x="228.2" y="200.4">Size</text>
<text x="230" y="202.2">A3</text>
<text x="235.3" y="200.4">Document Number</text>
<text x="235.3" y="202.2">&lt;Doc&gt;</text>
<text x="286.8" y="200.4">Rev</text>
<text x="288.6" y="202.2">&lt;RevCode&gt;</text>
<text x="228.2" y="205.7">Date:</text>
<text x="237.4" y="205.7">Friday, December 23, 2022</text>
<text x="263.7" y="205.7">Sheet</text>
<text x="272.6" y="205.7">1</text>
<text x="278" y="205.7">of</text>
<text x="283.3" y="205.7">1</text>
</g>
<g font-size="1.6" fill="#004080">
<text x="184.1" y="32.7">VBUS</text>
<text x="184.1" y="34.5">VBUS</text>
<text x="194" y="32.7">VBUS</text>
<text x="194" y="34.5">VBUS</text>
<text x="184.1" y="38.1">CC1</text>
<text x="184.1" y="41.6">Dp1</text>
<text x="195.1" y="38.1">CC2</text>
<text x="195.4" y="41.6">Dp2</text>
<text x="184.1" y="43.4">Dn1</text>
<text x="184.1" y="46.9">SBU1</text>
<text x="194.1" y="46.9">SBU2</text>
<text x="195.4" y="43.4">Dn2</text>
<text x="184.1" y="50.5">GND</text>
<text x="184.1" y="52.3">GND</text>
<text x="194.7" y="50.5">GND</text>
<text x="194.7" y="52.3">GND</text>
<text x="162.6" y="59.6" transform="rotate(-90 162.6 59.6)">1</text>
<text x="162.6" y="56.9" transform="rotate(-90 162.6 56.9)">2</text>
<text x="184.1" y="54.1">GND</text>
<text x="184.1" y="55.8">GND</text>
<text x="184.1" y="57.6">GND</text>
<text x="194.7" y="54.1">GND</text>
<text x="194.7" y="55.8">GND</text>
<text x="194.7" y="57.6">GND</text>
<text x="224.8" y="57.8" transform="rotate(-90 224.8 57.8)">1</text>
<text x="224.8" y="55.1" transform="rotate(-90 224.8 55.1)">2</text>
<text x="265.9" y="123.4">D1</text>
<text x="265.9" y="125.2">D2</text>
<text x="270.9" y="125.2">D3</text>
<text x="270.9" y="123.4">D4</text>
<text x="265.9" y="130.5">G</text>
<text x="265.9" y="127">D5</text>
<text x="271" y="127">S1</text>
<text x="271" y="128.7">S2</text>
<text x="147.6" y="154.5">VCC</text>
<text x="155.1" y="154.5">NC1</text>
<text x="90.7" y="158.1">1</text>
<text x="102.3" y="158.1">4</text>
<text x="147.6" y="159.9">COM2</text>
<text x="147.6" y="158.1">COM1</text>
<text x="155" y="159.9">NO2</text>
<text x="155" y="158.1">NO1</text>
<text x="155.1" y="156.3">NC2</text>
<text x="90.7" y="163.4">2</text>
<text x="102.3" y="163.4">3</text>
<text x="147.6" y="163.4">FLAG</text>
<text x="147.6" y="167">GND</text>
<text x="155.2" y="165.2">CB1</text>
<text x="155.2" y="167">CB2</text>
<text x="156.1" y="163.4">EN</text>
</g>
<g font-size="1.3">
<text x="30.8" y="1.3">5</text>
<text x="88.9" y="1.3">4</text>
<text x="146.9" y="1.3">3</text>
<text x="205" y="1.3">2</text>
<text x="263.1" y="1.3">1</text>
<text x=".5" y="28.4">D</text>
<text x="292.6" y="28.4">D</text>
<text x=".5" y="79.5">C</text>
<text x="292.6" y="79.5">C</text>
<text x=".5" y="130.6">B</text>
<text x="292.6" y="130.6">B</text>
<text x=".5" y="181.7">A</text>
<text x="292.6" y="181.7">A</text>
<text x="30.8" y="207.4">5</text>
<text x="88.9" y="207.4">4</text>
<text x="146.9" y="207.4">3</text>
<text x="205" y="207.4">2</text>
<text x="263.1" y="207.4">1</text>
</g>
</svg>
